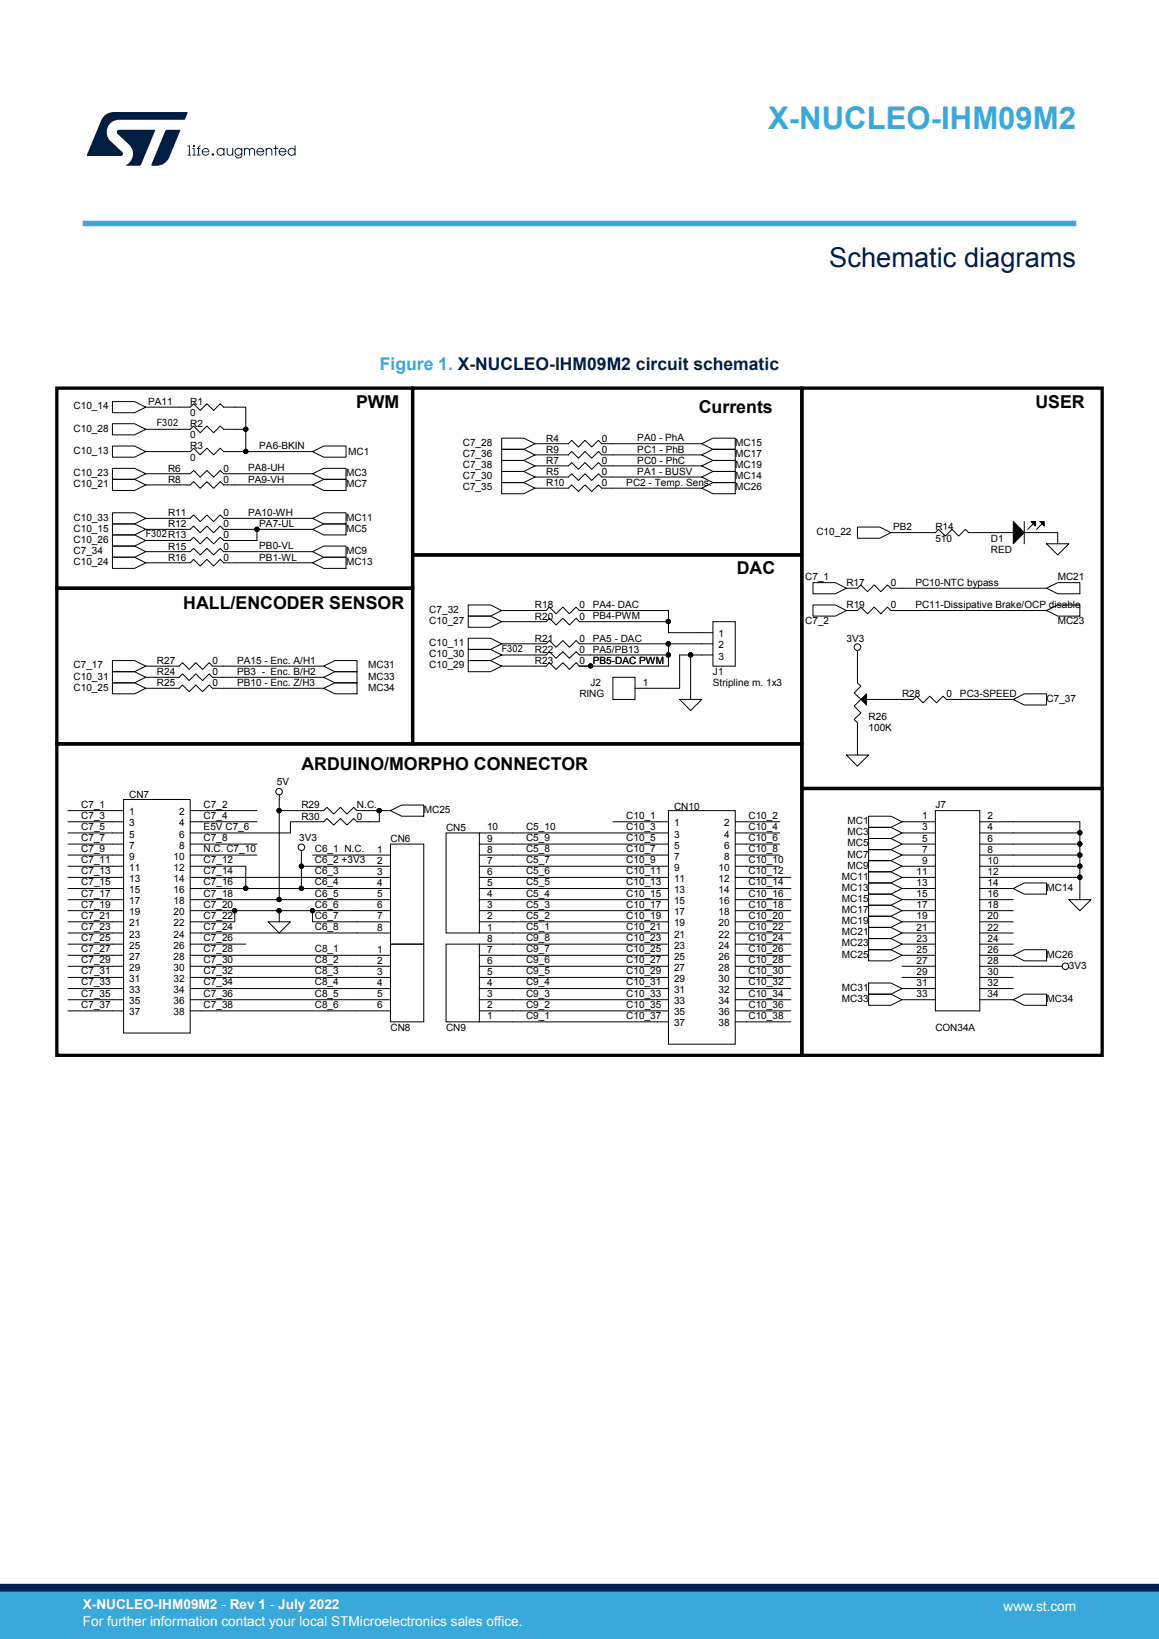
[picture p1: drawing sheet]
<svg xmlns="http://www.w3.org/2000/svg" width="210mm" height="297mm" viewBox="0 0 210 297" stroke-linecap="round" stroke-linejoin="round" font-family="sans-serif">
<path d="M10.3 70.3h64.5v36.3h-64.5zM74.8 70.3h70.5v30.3h-70.5zM145.3 70.3h54.4v72.6h-54.4zM10.3 106.6h64.5v28.2h-64.5zM74.8 100.6h70.5v34.2h-70.5zM10.3 134.8h135v56.4h-135zM145.3 142.9h54.4v48.3h-54.4z" fill="none" stroke="#000" stroke-width=".59"/>
<g fill="none" stroke="#000" stroke-width=".18">
<path d="M20.4 76.8h4l2 1-2 1h-4zM20.4 72.8h4l2 1-2 1h-4zM26.4 73.8h8.1l.6-.6 1.2 1.2 1.2-1.2 1.2 1.2 1.2-1.2 .6 .6h4v4M26.4 77.8h8.1l.6-.6 1.2 1.2 1.2-1.2 1.2 1.2 1.2-1.2 .6 .6h4M44.5 77.8v4M90.9 79.4h4l2 1-2 1h-4zM20.4 80.8h4l2 1-2 1h-4zM20.4 84.9h4l2 .9-2 1.1h-4zM20.4 92.9h4l2 1-2 1h-4zM20.4 99h4l2 1-2 1h-4zM20.4 86.9h4l2 1-2 1h-4zM20.4 94.9h4l2 1-2 1h-4z"/>
<path d="M20.4 96.9h4l2 1-2 1.1h-4zM26.4 93.9h8.1l.6-.6 1.2 1.2 1.2-1.2 1.2 1.2 1.2-1.2 .6 .6h16.1M26.4 87.9h8.1l.6-.6 1.2 1.2 1.2-1.2 1.2 1.2 1.2-1.2 .6 .6h16.1M26.4 85.8h8.1l.6-.5 1.2 1.2 1.2-1.2 1.2 1.2 1.2-1.2 .6 .5h16.1M26.4 100h8.1l.6-.6 1.2 1.2 1.2-1.2 1.2 1.2 1.2-1.2 .6 .6h16.1M26.4 81.8h8.1l.6-.6 1.2 1.2 1.2-1.2 1.2 1.2 1.2-1.2 .6 .6h4M26.4 95.9h8.1l.6-.6 1.2 1.2 1.2-1.2 1.2 1.2 1.2-1.2 .6 .6h6.1M44.5 81.8h12.1M46.6 95.9v2h-6.1l-.6-.6-1.2 1.3-1.2-1.3-1.2 1.3-1.2-1.3-.6 .6h-8.1M46.6 95.9h10M56.6 87.9l2.1-1h4v2h-4zM56.6 85.8l2.1-.9h4v2h-4z"/>
<path d="M56.6 95.9l2.1-1h4v2h-4zM56.6 93.9l2.1-1h4v2h-4zM56.6 100l2.1-1h4v2h-4zM56.6 81.8l2.1-1h4v2h-4zM90.9 83.4h4l2 1-2 1h-4zM90.9 87.5h4l2 1-2 1h-4zM90.9 81.4h4l2 1-2 1h-4zM90.9 85.4h4l2 1-2 1.1h-4zM96.9 80.4h6.1l.6-.6 1.2 1.2 1.2-1.2 1.2 1.2 1.2-1.2 .6 .6h18.2M96.9 82.4h6.1l.6-.6 1.2 1.2 1.2-1.2 1.2 1.2 1.2-1.2 .6 .6h18.2M96.9 84.4h6.1l.6-.6 1.2 1.2 1.2-1.2 1.2 1.2 1.2-1.2 .6 .6h18.2M96.9 86.4h6.1l.6-.6 1.2 1.3 1.2-1.3 1.2 1.3 1.2-1.3 .6 .6h18.2"/>
<path d="M96.9 88.5h6.1l.6-.6 1.2 1.2 1.2-1.2 1.2 1.2 1.2-1.2 .6 .6h18.2M127.2 88.5l2-1h4v2h-4zM127.2 86.4l2-1h4v2.1h-4zM127.2 80.4l2-1h4v2h-4zM127.2 84.4l2-1h4v2h-4zM127.2 82.4l2-1h4v2h-4zM155.4 95.5h4l2 1-2 1h-4zM161.4 96.5h8.1l.6-.6 1.2 1.2 1.2-1.2 1.2 1.2 1.2-1.2 .6 .6h8.1M183.6 94.5l2 2-2 2zM185.6 94.5v4M185.6 96.5h6v2M186.8 94.5h.8v.8z"/>
<path d="M187.2 94.9l-1 1M188.4 94.5h.8v.8zM188.8 94.9l-1 1M189.6 98.5h4.1l-2.1 2.1zM20.4 119.7h4l2 1-2 1h-4zM20.4 101h4l2 1-2 1h-4zM26.4 102h8.1l.6-.6 1.2 1.2 1.2-1.2 1.2 1.2 1.2-1.2 .6 .6h16.1M56.6 102l2.1-1h4v2h-4zM84.8 117.7h4.1l2 1-2 1h-4.1zM84.8 111.6h4.1l2 1.1-2 1h-4.1zM84.8 119.7h4.1l2 1-2 1h-4.1zM84.8 109.6h4.1l2 1-2 1h-4.1z"/>
<path d="M84.8 115.7h4.1l2 1-2 1h-4.1zM90.9 116.7h8.1l.5-.6 1.3 1.2 1.2-1.2 1.2 1.2 1.2-1.2 .6 .6h16.1M90.9 118.7h8.1l.5-.6 1.3 1.2 1.2-1.2 1.2 1.2 1.2-1.2 .6 .6h16.1M90.9 112.7h8.1l.5-.7 1.3 1.2 1.2-1.2 1.2 1.2 1.2-1.2 .6 .7h16.1M90.9 110.6h8.1l.5-.6 1.3 1.2 1.2-1.2 1.2 1.2 1.2-1.2 .6 .6h16.1v2.1M121.1 112.7v1.9h8.1M121.1 118.7v2h-16.1l-.6-.6-1.2 1.2-1.2-1.2-1.2 1.2-1.3-1.2-.5 .6h-8.1M121.1 116.7v2M121.1 116.7h8.1M125.1 118.7h-2v6h-8M125.1 118.7h4.1M125.1 118.7v8"/>
<path d="M129.2 112.7h4v8h-4zM147.3 105.6h4l2.1 1-2.1 1h-4zM147.3 109.6h4l2.1 1-2.1 1h-4zM153.4 106.6h2l.6-.6 1.2 1.2 1.2-1.2 1.2 1.2 1.2-1.2 .6 .6h28.2M153.4 110.6h2l.6-.6 1.2 1.2 1.2-1.2 1.2 1.2 1.2-1.2 .6 .6h28.2M155.4 117.9v5.8l.6 .6-1.2 1.3 1.2 1.1-1.2 1.3 1.2 1.2-1.2 1.2 .6 .6v5.8M189.6 106.6l2-1h4.1v2h-4.1zM189.6 110.6l2-1h4.1v2h-4.1zM20.4 121.7h4l2 1-2 1h-4zM20.4 123.7h4l2 1-2 1h-4zM26.4 120.7h6.1l.6-.6 1.2 1.2 1.2-1.2 1.2 1.2 1.2-1.2 .6 .6h20.2M26.4 124.7h6.1l.6-.6 1.2 1.2 1.2-1.2 1.2 1.2 1.2-1.2 .6 .6h20.2"/>
<path d="M26.4 122.7h6.1l.6-.6 1.2 1.2 1.2-1.2 1.2 1.2 1.2-1.2 .6 .6h20.2M58.7 124.7l2-1h4v2h-4zM58.7 120.7l2-1h4v2h-4zM58.7 122.7l2-1h4v2h-4zM111 122.7h4.1v4h-4.1zM123.1 126.7h4.1l-2.1 2.1zM153.4 136.8h4l-2 2zM157 125.7v2.1l-1-1.1zM157 126.7h8.4l.7-.6 1.1 1.3 1.3-1.3 1.2 1.3 1.2-1.3 .6 .6h12.1M183.6 126.7l2-1h4v2.1h-4zM12.3 146.9h10.1M12.3 148.9h10.1"/>
<path d="M12.3 150.9h10.1M12.3 153h10.1M12.3 154.9h10.1M12.3 157h10.1M12.3 159h10.1M22.4 144.9h12.1v42.3h-12.1zM34.5 159h36.2M34.5 146.9h12.1M34.5 148.9h12.1M34.5 153h12.1M34.5 154.9h12.1M34.5 157h10v4"/>
<path d="M50.6 144.1v2.8M54.6 154.1v2.9M54.6 157v4M54.6 157h16.1M56.6 154.9h14.1M68.7 146.9h-4l-.6-.6-1.2 1.2-1.2-1.2-1.2 1.2-1.3-1.2-.5 .6h-8.1v16.1M70.7 146.9l2.1-1h4v2h-4zM70.7 146.9h-2v2h-4l-.6-.6-1.2 1.2-1.2-1.2-1.2 1.2-1.3-1.2-.5 .6h-6.1v2h-18.1M70.7 153h6.1v18.1h-6.1zM80.8 150.9h6.1v18.2h-6.1zM86.9 150.9h34.2M86.9 153h34.2"/>
<path d="M86.9 154.9h34.2M86.9 157h34.2M86.9 159h34.2M111 148.9h10.1M121.1 146.9h12.1v42.3h-12.1zM133.2 148.9h8.1M133.2 150.9h8.1M133.2 153h8.1M133.2 154.9h8.1M133.2 157h8.1M133.2 159h10.1M157.4 149.9h4l2 1-2 1h-4z"/>
<path d="M157.4 154h4l2 .9-2 1.1h-4zM157.4 151.9h4l2 1.1-2 1h-4zM157.4 156h4l2 1-2 1h-4zM157.4 158h4l2 1-2 1h-4zM157.4 160h4l2 1-2 1h-4zM157.4 147.9h4l2 1-2 1h-4zM163.4 148.9h6.1M163.4 150.9h6.1M163.4 153h6.1M163.4 154.9h6.1M163.4 157h6.1M163.4 159h6.1"/>
<path d="M169.5 146.9h8v36.3h-8zM177.5 148.9h18.2v2M177.5 150.9h18.2v2.1M177.5 153h18.2M177.5 154.9h18.2M177.5 157h18.2v2M177.5 159h18.2v4M195.7 153v1.9M195.7 154.9v2.1M12.3 161h10.1M12.3 163h10.1M12.3 165h10.1"/>
<path d="M12.3 167h10.1M12.3 169.1h10.1M12.3 171.1h10.1M12.3 173.1h10.1M12.3 175.1h10.1M12.3 177.1h10.1M12.3 179.1h10.1M34.5 169.1h36.2M34.5 161h10M34.5 163h16.1M34.5 165h8M34.5 171.1h10"/>
<path d="M34.5 173.1h36.2M34.5 175.1h36.2M34.5 177.1h36.2M34.5 179.1h36.2M42.5 165v2h-8M42.5 165h8.1M44.5 161h10.1M48.6 167h4l-2 2.1zM50.6 165h6M50.6 163h20.1M50.6 165v2M54.6 161h16.1"/>
<path d="M56.6 165v2h14.1M56.6 165h14.1M70.7 171.1h6.1v14.1h-6.1zM80.8 171.1h6.1v14.1h-6.1zM86.9 179.1h34.2M86.9 177.1h34.2M86.9 175.1h34.2M86.9 173.1h34.2M86.9 171.1h34.2M86.9 161h34.2M86.9 163h34.2M86.9 165h34.2"/>
<path d="M86.9 167h34.2M86.9 169.1h34.2M133.2 161h10.1M133.2 163h10.1M133.2 165h10.1M133.2 167h10.1M133.2 169.1h10.1M133.2 171.1h10.1M133.2 173.1h10.1M133.2 175.1h10.1M133.2 177.1h10.1M133.2 179.1h10.1"/>
<path d="M157.4 178.1h4l2 1-2 1h-4zM157.4 170.1h4l2 1-2 1h-4zM157.4 168.1h4l2 1-2 1h-4zM157.4 172.1h4l2 1-2 1h-4zM157.4 162h4l2 1-2 1h-4zM157.4 164h4l2 1-2 1h-4zM157.4 166h4l2 1-2 1.1h-4zM163.4 161h6.1M163.4 163h6.1M163.4 165h6.1M163.4 167h6.1M163.4 169.1h6.1"/>
<path d="M163.4 171.1h6.1M163.4 173.1h6.1M163.4 175.1h6.1M163.4 177.1h6.1M163.4 179.1h6.1M177.5 175.1h15M177.5 161h6.1M177.5 163h6.1M177.5 173.1h6.1M177.5 177.1h6.1M177.5 179.1h6.1M177.5 165h6.1"/>
<path d="M177.5 167h6.1M177.5 169.1h6.1M177.5 171.1h6.1M183.6 161l2-1h4v2h-4zM183.6 173.1l2-1h4v2h-4zM193.7 163h4l-2 2zM12.3 181.2h10.1M12.3 183.2h10.1M34.5 181.2h36.2M34.5 183.2h36.2M64.7 191.2h22.2M86.9 185.2h34.2"/>
<path d="M86.9 183.2h34.2M86.9 181.2h34.2M133.2 181.2h10.1M133.2 183.2h10.1M133.2 185.2h10.1M157.4 180.1h4l2 1.1-2 1h-4zM163.4 181.2h6.1M177.5 181.2h6.1M183.6 181.2l2-1.1h4v2.1h-4z"/>
<circle cx="44.5" cy="77.8" r=".39"/>
<circle cx="44.5" cy="81.8" r=".39"/>
<circle cx="46.6" cy="95.9" r=".39"/>
<circle cx="121.1" cy="118.7" r=".4"/>
<circle cx="121.1" cy="116.7" r=".39"/>
<circle cx="121.1" cy="112.6" r=".39"/>
<circle cx="125.1" cy="118.7" r=".4"/>
<circle cx="155.4" cy="117.3" r=".6"/>
<circle cx="107" cy="120.7" r=".39"/>
<circle cx="50.6" cy="146.9" r=".39"/>
<circle cx="50.6" cy="143.5" r=".59"/>
<circle cx="54.6" cy="157" r=".39"/>
<circle cx="54.6" cy="153.5" r=".59"/>
<circle cx="68.7" cy="146.9" r=".4"/>
<circle cx="195.7" cy="159" r=".4"/>
<circle cx="195.7" cy="152.9" r=".39"/>
<circle cx="195.7" cy="154.9" r=".39"/>
<circle cx="195.7" cy="150.9" r=".39"/>
<circle cx="195.7" cy="157" r=".39"/>
<circle cx="42.5" cy="165" r=".39"/>
<circle cx="44.5" cy="161" r=".39"/>
<circle cx="50.6" cy="163" r=".39"/>
<circle cx="50.6" cy="165" r=".39"/>
<circle cx="54.6" cy="161" r=".39"/>
<circle cx="56.6" cy="165" r=".39"/>
<circle cx="193" cy="175.1" r=".6"/>
</g>
<g fill="#000">
<path d="M183.6 94.5l2 2-2 2zM186.8 94.5h.8v.8zM188.4 94.5h.8v.8zM157 125.7v2.1l-1-1.1z"/>
<circle cx="44.5" cy="77.8" r=".39"/>
<circle cx="44.5" cy="81.8" r=".39"/>
<circle cx="46.6" cy="95.9" r=".39"/>
<circle cx="121.1" cy="118.7" r=".4"/>
<circle cx="121.1" cy="116.7" r=".39"/>
<circle cx="121.1" cy="112.6" r=".39"/>
<circle cx="125.1" cy="118.7" r=".4"/>
<circle cx="107" cy="120.7" r=".39"/>
<circle cx="50.6" cy="146.9" r=".39"/>
<circle cx="54.6" cy="157" r=".39"/>
<circle cx="68.7" cy="146.9" r=".4"/>
<circle cx="195.7" cy="159" r=".4"/>
<circle cx="195.7" cy="152.9" r=".39"/>
<circle cx="195.7" cy="154.9" r=".39"/>
<circle cx="195.7" cy="150.9" r=".39"/>
<circle cx="195.7" cy="157" r=".39"/>
<circle cx="42.5" cy="165" r=".39"/>
<circle cx="44.5" cy="161" r=".39"/>
<circle cx="50.6" cy="163" r=".39"/>
<circle cx="50.6" cy="165" r=".39"/>
<circle cx="54.6" cy="161" r=".39"/>
<circle cx="56.6" cy="165" r=".39"/>
</g>
<path d="M15 40.5h180" fill="none" stroke="#39a9dc" stroke-width="1"/>
<g fill="#001e41">
<path d="M18.9 21a2.45 2.45 0 0 1 1.7-.7h13.2l.2 .1-.6 1.3h-11.7a2.24 2.24 0 0 0-2.2 1.3 2.24 2.24 0 0 0 .4 2.5l2.2 2 .2 .3-.2 .4h-6.3l2.6-6.4z"/>
<path d="M30 23.6l.3-.1h2.2l.2 .1-2 4.9a2.6 2.6 0 0 1-3.3 1.4z"/>
<path d="M21.4 23.6l6.6-.1 .1 .2-2.6 6.2-.3 .1h-2.5a2.37 2.37 0 0 0 .7-3.8l-2.1-1.9-.1-.3z"/>
<path d="M41.1 26.8h.1v.8a.42 .42 0 0 0 .5 .5 .42 .42 0 0 0 .4-.6v-.7h.2v1.4h-.2v-.2a.57 .57 0 0 1-.7 .2 .57 .57 0 0 1-.3-.6z"/>
<path d="M44.2 26.8h.2v.2l.5-.2 .3 .2 .5-.2a.54 .54 0 0 1 .5 .6v.8h-.2v-.8a.37 .37 0 0 0-.3-.4 .37 .37 0 0 0-.4 .4v.8h-.2v-.8a.37 .37 0 0 0-.3-.4 .37 .37 0 0 0-.4 .4v.8h-.2z"/>
<path d="M48.1 26.8h.2v.2a.59 .59 0 0 1 .7-.2 .59 .59 0 0 1 .4 .6v.8h-.2v-.8a.42 .42 0 0 0-.5-.4 .42 .42 0 0 0-.4 .4v.8h-.2z"/>
<path d="M49.9 26.3h.1v.5h.4v.2h-.4v1.2h-.1v-1.2h-.3v-.2h.3z"/>
<path d="M35 26.3h.2v.3h-.2z"/>
<path d="M34 26.3h.4v1.7h.2v.2h-.6v-.2h.2v-1.5h-.2z"/>
<path d="M34.9 26.8h.4v1.2h.2v.2h-.6v-.2h.2v-1h-.2z"/>
<path d="M36 26.4l.3-.1-.2 .5h.2v.2h-.2v1h.2v.2h-.6v-.2h.2v-1h-.2v-.2h.2z"/>
<path d="M39.4 27.5a.55 .55 0 0 1 1.1 0 .55 .55 0 0 1-1.1 0zM39.4 27a.72 .72 0 0 0 .1 1 .72 .72 0 0 0 1 0v.2h.2v-1.4h-.2v.2a.7 .7 0 0 0-1.1 0z"/>
<path d="M42.7 27.5a.54 .54 0 0 1 1 0 .54 .54 0 0 1-1 0zM42.7 27a.71 .71 0 0 0 0 1 .71 .71 0 0 0 1 0 .51 .51 0 0 1-.4 .5 .51 .51 0 0 1-.6-.3h-.2a.7 .7 0 0 0 .8 .5 .7 .7 0 0 0 .6-.7v-1.2h-.2v.2a.67 .67 0 0 0-1 0z"/>
<path d="M46.8 27.2a.52 .52 0 0 1 .5-.2 .52 .52 0 0 1 .4 .4h-1.1zM46.7 27a.72 .72 0 0 0 .1 1.1 .72 .72 0 0 0 1-.4h-.2a.52 .52 0 0 1-.5 .3 .52 .52 0 0 1-.5-.4h1.3a.72 .72 0 0 0-.4-.7 .72 .72 0 0 0-.8 .1z"/>
<path d="M50.8 27.2a.52 .52 0 0 1 .5-.2 .52 .52 0 0 1 .4 .4h-1zM50.7 27a.72 .72 0 0 0 .1 1.1 .72 .72 0 0 0 1.1-.4h-.2a.52 .52 0 0 1-.6 .3 .52 .52 0 0 1-.4-.4h1.2a.72 .72 0 0 0-.4-.7 .72 .72 0 0 0-.8 .1z"/>
<path d="M52.3 27.5a.55 .55 0 0 1 1.1 0 .55 .55 0 0 1-1.1 0zM52.3 27a.72 .72 0 0 0 0 1 .72 .72 0 0 0 1.1 0v.2h.2v-1.9h-.2v.7a.7 .7 0 0 0-1.1 0z"/>
<path d="M36.8 27.2a.52 .52 0 0 1 .6-.2 .52 .52 0 0 1 .4 .4h-1.1zM36.8 27a.7 .7 0 0 0 .1 1.1 .7 .7 0 0 0 1-.3h-.2a.52 .52 0 0 1-.6 .2 .52 .52 0 0 1-.4-.4l1.3-.1a.7 .7 0 0 0-.5-.6 .7 .7 0 0 0-.7 .1z"/>
<circle cx="38.6" cy="28" r=".24"/>
</g>
<g fill="#39a9dc">
<path d="M0 288.4h210v8.6h-210z" fill-rule="evenodd"/>
<path d="M-.1 288.4h210.2v6.9h-210.2z" fill-rule="evenodd"/>
</g>
<path d="M0 287.7h210" fill="none" stroke="#002052" stroke-width="1.4"/>
<text font-size="5.6" fill="#39a9dc" x="139.2" y="23.4">X-NUCLEO-IHM09M2</text>
<text font-size="4.9" fill="#002052" x="150.3" y="48.4">Schematic diagrams</text>
<text font-size="3.2" fill="#39a9dc" x="68.8" y="67">Figure 1. X-NUCLEO-IHM09M2 circuit schematic</text>
<g font-size="3.2">
<text x="64.5" y="73.9">PWM</text>
<text x="126.6" y="74.8">Currents</text>
<text x="187.6" y="73.9">USER</text>
<text x="133.5" y="103.9">DAC</text>
<text x="33.2" y="110.3">HALL/ENCODER SENSOR</text>
<text x="54.6" y="139.5">ARDUINO/MORPHO CONNECTOR</text>
</g>
<g font-size="2.5" fill="#fff">
<text x="15" y="291.6">X-NUCLEO-IHM09M2 - Rev 1 - July 2022</text>
<text x="181.8" y="291.9">www.st.com</text>
<text x="15" y="294.6">For further information contact your local STMicroelectronics sales office.</text>
</g>
<g font-size="1.8">
<text x="13.3" y="74.2">C10_14</text>
<text x="26.8" y="73.4">PA11</text>
<text x="28.4" y="77.2">F302</text>
<text x="34.5" y="77.4">R2</text>
<text x="34.5" y="75.4">0</text>
<text x="34.5" y="73.4">R1</text>
<text x="13.3" y="82.3">C10_13</text>
<text x="13.3" y="78.2">C10_28</text>
<text x="34.5" y="81.4">R3</text>
<text x="34.5" y="83.5">0</text>
<text x="34.5" y="79.4">0</text>
<text x="47" y="81.4">PA6-BKIN</text>
<text x="63.1" y="82.5">MC1</text>
<text x="83.9" y="82.8">C7_36</text>
<text x="83.9" y="80.8">C7_28</text>
<text x="99" y="82">R9</text>
<text x="99" y="80">R4</text>
<text x="109" y="80">0</text>
<text x="109" y="82">0</text>
<text x="115.5" y="80">PA0 - PhA</text>
<text x="115.5" y="82">PC1 - PhB</text>
<text x="133.2" y="82.8">MC17</text>
<text x="133.2" y="80.8">MC15</text>
<text x="13.3" y="86.3">C10_23</text>
<text x="13.3" y="88.3">C10_21</text>
<text x="30.4" y="85.5">R6</text>
<text x="30.4" y="87.5">R8</text>
<text x="40.5" y="85.5">0</text>
<text x="40.5" y="87.5">0</text>
<text x="45" y="87.5">PA9-VH</text>
<text x="45" y="85.4">PA8-UH</text>
<text x="62.7" y="88.3">MC7</text>
<text x="62.7" y="86.3">MC3</text>
<text x="83.9" y="86.9">C7_30</text>
<text x="83.9" y="84.9">C7_38</text>
<text x="83.9" y="88.9">C7_35</text>
<text x="99" y="88.1">R10</text>
<text x="99" y="84.1">R7</text>
<text x="99" y="86.1">R5</text>
<text x="109" y="84.1">0</text>
<text x="109" y="86.1">0</text>
<text x="109" y="88.1">0</text>
<text x="113.5" y="88">PC2 - Temp. Sens.</text>
<text x="115.5" y="84">PC0 - PhC</text>
<text x="115.5" y="86">PA1 - BUSV</text>
<text x="133.2" y="86.9">MC14</text>
<text x="133.2" y="88.9">MC26</text>
<text x="133.2" y="84.9">MC19</text>
<text x="13.3" y="94.3">C10_33</text>
<text x="30.4" y="95.6">R12</text>
<text x="30.4" y="93.5">R11</text>
<text x="40.5" y="93.5">0</text>
<text x="40.5" y="95.6">0</text>
<text x="45" y="93.5">PA10-WH</text>
<text x="47" y="95.5">PA7-UL</text>
<text x="62.7" y="94.3">MC11</text>
<text x="13.3" y="100.4">C7_34</text>
<text x="13.3" y="98.4">C10_26</text>
<text x="13.3" y="96.4">C10_15</text>
<text x="26.4" y="97.4">F302R13</text>
<text x="30.4" y="99.6">R15</text>
<text x="30.4" y="101.6">R16</text>
<text x="40.5" y="99.6">0</text>
<text x="40.5" y="97.6">0</text>
<text x="40.5" y="101.6">0</text>
<text x="47" y="99.5">PB0-VL</text>
<text x="47" y="101.6">PB1-WL</text>
<text x="62.7" y="96.4">MC5</text>
<text x="62.7" y="100.4">MC9</text>
<text x="147.9" y="97">C10_22</text>
<text x="161.8" y="96.1">PB2</text>
<text x="169.5" y="96.1">R14</text>
<text x="169.5" y="98.2">510</text>
<text x="179.6" y="98.2">D1</text>
<text x="179.6" y="100.2">RED</text>
<text x="13.3" y="102.4">C10_24</text>
<text x="62.7" y="102.4">MC13</text>
<text x="145.9" y="105">C7_1</text>
<text x="153.4" y="106.2">R17</text>
<text x="161.4" y="106.2">0</text>
<text x="165.9" y="106.2">PC10-NTC bypass</text>
<text x="191.6" y="105">MC21</text>
<text x="77.8" y="113.1">C10_27</text>
<text x="77.8" y="111.1">C7_32</text>
<text x="96.9" y="112.3">R20</text>
<text x="96.9" y="110.2">R18</text>
<text x="105" y="112.3">0</text>
<text x="105" y="110.2">0</text>
<text x="107.4" y="110.2">PA4- DAC</text>
<text x="107.4" y="112.2">PB4-PWM</text>
<text x="145.9" y="113.1">C7_2</text>
<text x="153.4" y="110.2">R19</text>
<text x="161.4" y="110.2">0</text>
<text x="165.9" y="110.2">PC11-Dissipative Brake/OCP disable</text>
<text x="191.6" y="113.1">MC23</text>
<text x="77.8" y="119.1">C10_30</text>
<text x="77.8" y="117.1">C10_11</text>
<text x="90.9" y="118.1">F302</text>
<text x="96.9" y="116.3">R21</text>
<text x="96.9" y="118.3">R22</text>
<text x="105" y="116.3">0</text>
<text x="105" y="118.3">0</text>
<text x="107.4" y="118.3">PA5/PB13</text>
<text x="107.4" y="116.3">PA5 - DAC</text>
<text x="130.2" y="115.5">1</text>
<text x="130.2" y="117.5">2</text>
<text x="130.2" y="119.5">3</text>
<text x="153.4" y="116.3">3V3</text>
<text x="13.3" y="121.1">C7_17</text>
<text x="13.3" y="123.1">C10_31</text>
<text x="13.3" y="125.2">C10_25</text>
<text x="28.4" y="124.4">R25</text>
<text x="28.4" y="120.3">R27</text>
<text x="28.4" y="122.3">R24</text>
<text x="38.5" y="124.4">0</text>
<text x="38.5" y="120.3">0</text>
<text x="38.5" y="122.3">0</text>
<text x="43" y="124.3">PB10 - Enc. Z/H3</text>
<text x="43" y="120.3">PA15 - Enc. A/H1</text>
<text x="43" y="122.3">PB3 - Enc. B/H2</text>
<text x="66.7" y="125.2">MC34</text>
<text x="66.7" y="121.1">MC31</text>
<text x="66.7" y="123.1">MC33</text>
<text x="77.8" y="121.1">C10_29</text>
<text x="96.9" y="120.3">R23</text>
<text x="105" y="120.3">0</text>
<text x="107" y="124.4">J2</text>
<text x="107.4" y="120.3">PB5-DAC PWM</text>
<text x="116.5" y="124.3">1</text>
<text x="129.2" y="122.3">J1</text>
<text x="129.2" y="124.4">Stripline m. 1x3</text>
<text x="105" y="126.4">RING</text>
<text x="157.4" y="130.4">R26</text>
<text x="163.4" y="126.4">R28</text>
<text x="171.5" y="126.4">0</text>
<text x="173.9" y="126.3">PC3-SPEED</text>
<text x="189.6" y="127.2">C7_37</text>
<text x="157.4" y="132.4">100K</text>
<text x="50.2" y="142.3">5V</text>
<text x="14.7" y="146.3">C7_1</text>
<text x="14.7" y="148.3">C7_3</text>
<text x="23.4" y="144.7">CN7</text>
<text x="23.4" y="147.7">1</text>
<text x="23.4" y="149.7">3</text>
<text x="32.4" y="147.7">2</text>
<text x="32.4" y="149.7">4</text>
<text x="36.9" y="146.3">C7_2</text>
<text x="36.9" y="148.3">C7_4</text>
<text x="54.6" y="146.5">R29</text>
<text x="54.6" y="148.5">R30</text>
<text x="64.7" y="146.5">N.C.</text>
<text x="64.7" y="148.5">0</text>
<text x="76.8" y="147.3">MC25</text>
<text x="113.5" y="148.3">C10_1</text>
<text x="122.1" y="149.7">1</text>
<text x="122.1" y="146.7">CN10</text>
<text x="131.2" y="149.7">2</text>
<text x="135.6" y="148.3">C10_2</text>
<text x="153.5" y="149.3">MC1</text>
<text x="167.1" y="148.5">1</text>
<text x="169.5" y="146.5">J7</text>
<text x="178.9" y="148.5">2</text>
<text x="14.7" y="150.4">C7_5</text>
<text x="14.7" y="152.4">C7_7</text>
<text x="14.7" y="154.4">C7_9</text>
<text x="23.4" y="151.8">5</text>
<text x="23.4" y="153.8">7</text>
<text x="23.4" y="155.8">9</text>
<text x="31.4" y="155.8">10</text>
<text x="32.4" y="151.8">6</text>
<text x="32.4" y="153.8">8</text>
<text x="36.9" y="150.4">E5V C7_6</text>
<text x="36.9" y="152.4">C7_8</text>
<text x="36.9" y="154.4">N.C. C7_10</text>
<text x="54.2" y="152.4">3V3</text>
<text x="57" y="154.4">C6_1 N.C.</text>
<text x="68.3" y="154.5">1</text>
<text x="70.7" y="152.6">CN6</text>
<text x="80.8" y="150.5">CN5</text>
<text x="88.3" y="154.5">8</text>
<text x="88.3" y="152.5">9</text>
<text x="88.3" y="150.5">10</text>
<text x="95.3" y="150.4">C5_10</text>
<text x="95.3" y="154.4">C5_8</text>
<text x="95.3" y="152.4">C5_9</text>
<text x="113.5" y="150.4">C10_3</text>
<text x="113.5" y="154.4">C10_7</text>
<text x="113.5" y="152.4">C10_5</text>
<text x="122.1" y="151.8">3</text>
<text x="122.1" y="153.8">5</text>
<text x="122.1" y="155.8">7</text>
<text x="131.2" y="151.8">4</text>
<text x="131.2" y="153.8">6</text>
<text x="131.2" y="155.8">8</text>
<text x="135.6" y="150.4">C10_4</text>
<text x="135.6" y="152.4">C10_6</text>
<text x="135.6" y="154.4">C10_8</text>
<text x="153.5" y="151.4">MC3</text>
<text x="153.5" y="155.4">MC7</text>
<text x="153.5" y="153.4">MC5</text>
<text x="167.1" y="150.5">3</text>
<text x="167.1" y="152.5">5</text>
<text x="167.1" y="154.5">7</text>
<text x="178.9" y="150.5">4</text>
<text x="178.9" y="152.5">6</text>
<text x="178.9" y="154.5">8</text>
<text x="14.7" y="158.4">C7_13</text>
<text x="14.7" y="160.4">C7_15</text>
<text x="14.7" y="156.4">C7_11</text>
<text x="23.4" y="161.8">15</text>
<text x="23.4" y="157.8">11</text>
<text x="23.4" y="159.8">13</text>
<text x="31.4" y="157.8">12</text>
<text x="31.4" y="159.8">14</text>
<text x="31.4" y="161.8">16</text>
<text x="36.9" y="158.4">C7_14</text>
<text x="36.9" y="160.4">C7_16</text>
<text x="36.9" y="156.4">C7_12</text>
<text x="57" y="158.4">C6_3</text>
<text x="57" y="156.4">C6_2 +3V3</text>
<text x="57" y="160.4">C6_4</text>
<text x="68.3" y="156.5">2</text>
<text x="68.3" y="158.5">3</text>
<text x="68.3" y="160.6">4</text>
<text x="88.3" y="160.6">5</text>
<text x="88.3" y="158.5">6</text>
<text x="88.3" y="156.5">7</text>
<text x="95.3" y="156.4">C5_7</text>
<text x="95.3" y="160.4">C5_5</text>
<text x="95.3" y="158.4">C5_6</text>
<text x="113.5" y="156.4">C10_9</text>
<text x="113.5" y="158.4">C10_11</text>
<text x="113.5" y="160.4">C10_13</text>
<text x="122.1" y="157.8">9</text>
<text x="122.1" y="159.8">11</text>
<text x="122.1" y="161.8">13</text>
<text x="130.2" y="157.8">10</text>
<text x="130.2" y="159.8">12</text>
<text x="130.2" y="161.8">14</text>
<text x="135.6" y="156.4">C10_10</text>
<text x="135.6" y="158.4">C10_12</text>
<text x="135.6" y="160.4">C10_14</text>
<text x="152.5" y="159.4">MC11</text>
<text x="152.5" y="161.4">MC13</text>
<text x="153.5" y="157.4">MC9</text>
<text x="166.1" y="158.5">11</text>
<text x="166.1" y="160.6">13</text>
<text x="167.1" y="156.5">9</text>
<text x="178.9" y="156.5">10</text>
<text x="178.9" y="158.5">12</text>
<text x="178.9" y="160.6">14</text>
<text x="189.6" y="161.4">MC14</text>
<text x="14.7" y="162.5">C7_17</text>
<text x="14.7" y="164.5">C7_19</text>
<text x="14.7" y="166.5">C7_21</text>
<text x="23.4" y="163.9">17</text>
<text x="23.4" y="165.9">19</text>
<text x="23.4" y="167.9">21</text>
<text x="31.4" y="165.9">20</text>
<text x="31.4" y="163.9">18</text>
<text x="31.4" y="167.9">22</text>
<text x="36.9" y="162.5">C7_18</text>
<text x="36.9" y="164.5">C7_20</text>
<text x="36.9" y="166.5">C7_22</text>
<text x="57" y="164.5">C6_6</text>
<text x="57" y="166.5">C6_7</text>
<text x="57" y="162.5">C6_5</text>
<text x="68.3" y="162.6">5</text>
<text x="68.3" y="164.6">6</text>
<text x="68.3" y="166.6">7</text>
<text x="88.3" y="166.6">2</text>
<text x="88.3" y="164.6">3</text>
<text x="88.3" y="162.6">4</text>
<text x="95.3" y="166.5">C5_2</text>
<text x="95.3" y="162.5">C5_4</text>
<text x="95.3" y="164.5">C5_3</text>
<text x="113.5" y="162.5">C10_15</text>
<text x="113.5" y="164.5">C10_17</text>
<text x="113.5" y="166.5">C10_19</text>
<text x="122.1" y="163.9">15</text>
<text x="122.1" y="165.9">17</text>
<text x="122.1" y="167.9">19</text>
<text x="130.2" y="163.9">16</text>
<text x="130.2" y="165.9">18</text>
<text x="130.2" y="167.9">20</text>
<text x="135.6" y="162.5">C10_16</text>
<text x="135.6" y="164.5">C10_18</text>
<text x="135.6" y="166.5">C10_20</text>
<text x="152.5" y="163.4">MC15</text>
<text x="152.5" y="165.5">MC17</text>
<text x="152.5" y="167.5">MC19</text>
<text x="166.1" y="162.6">15</text>
<text x="166.1" y="164.6">17</text>
<text x="166.1" y="166.6">19</text>
<text x="178.9" y="162.6">16</text>
<text x="178.9" y="164.6">18</text>
<text x="178.9" y="166.6">20</text>
<text x="14.7" y="168.5">C7_23</text>
<text x="14.7" y="170.5">C7_25</text>
<text x="14.7" y="172.5">C7_27</text>
<text x="23.4" y="171.9">25</text>
<text x="23.4" y="169.9">23</text>
<text x="23.4" y="173.9">27</text>
<text x="31.4" y="169.9">24</text>
<text x="31.4" y="171.9">26</text>
<text x="31.4" y="173.9">28</text>
<text x="36.9" y="172.5">C7_28</text>
<text x="36.9" y="168.5">C7_24</text>
<text x="36.9" y="170.5">C7_26</text>
<text x="57" y="168.5">C6_8</text>
<text x="57" y="172.5">C8_1</text>
<text x="68.3" y="168.6">8</text>
<text x="68.3" y="172.7">1</text>
<text x="88.3" y="172.7">7</text>
<text x="88.3" y="170.6">8</text>
<text x="88.3" y="168.6">1</text>
<text x="95.3" y="172.5">C9_7</text>
<text x="95.3" y="168.5">C5_1</text>
<text x="95.3" y="170.5">C9_8</text>
<text x="113.5" y="168.5">C10_21</text>
<text x="113.5" y="172.5">C10_25</text>
<text x="113.5" y="170.5">C10_23</text>
<text x="122.1" y="171.9">23</text>
<text x="122.1" y="169.9">21</text>
<text x="122.1" y="173.9">25</text>
<text x="130.2" y="169.9">22</text>
<text x="130.2" y="171.9">24</text>
<text x="130.2" y="173.9">26</text>
<text x="135.6" y="168.5">C10_22</text>
<text x="135.6" y="170.5">C10_24</text>
<text x="135.6" y="172.5">C10_26</text>
<text x="152.5" y="173.5">MC25</text>
<text x="152.5" y="171.5">MC23</text>
<text x="152.5" y="169.5">MC21</text>
<text x="166.1" y="168.6">21</text>
<text x="166.1" y="170.6">23</text>
<text x="166.1" y="172.7">25</text>
<text x="178.9" y="172.7">26</text>
<text x="178.9" y="168.6">22</text>
<text x="178.9" y="170.6">24</text>
<text x="189.6" y="173.5">MC26</text>
<text x="14.7" y="174.5">C7_29</text>
<text x="14.7" y="176.6">C7_31</text>
<text x="14.7" y="178.6">C7_33</text>
<text x="23.4" y="175.9">29</text>
<text x="23.4" y="177.9">31</text>
<text x="23.4" y="180">33</text>
<text x="31.4" y="175.9">30</text>
<text x="31.4" y="177.9">32</text>
<text x="31.4" y="180">34</text>
<text x="36.9" y="178.6">C7_34</text>
<text x="36.9" y="174.5">C7_30</text>
<text x="36.9" y="176.6">C7_32</text>
<text x="57" y="178.6">C8_4</text>
<text x="57" y="174.5">C8_2</text>
<text x="57" y="176.6">C8_3</text>
<text x="68.3" y="174.7">2</text>
<text x="68.3" y="176.7">3</text>
<text x="68.3" y="178.7">4</text>
<text x="88.3" y="178.7">4</text>
<text x="88.3" y="176.7">5</text>
<text x="88.3" y="174.7">6</text>
<text x="95.3" y="176.6">C9_5</text>
<text x="95.3" y="178.6">C9_4</text>
<text x="95.3" y="174.5">C9_6</text>
<text x="113.5" y="176.6">C10_29</text>
<text x="113.5" y="178.6">C10_31</text>
<text x="113.5" y="174.5">C10_27</text>
<text x="122.1" y="180">31</text>
<text x="122.1" y="175.9">27</text>
<text x="122.1" y="177.9">29</text>
<text x="130.2" y="175.9">28</text>
<text x="130.2" y="177.9">30</text>
<text x="130.2" y="180">32</text>
<text x="135.6" y="174.5">C10_28</text>
<text x="135.6" y="176.6">C10_30</text>
<text x="135.6" y="178.6">C10_32</text>
<text x="152.5" y="179.6">MC31</text>
<text x="166.1" y="174.7">27</text>
<text x="166.1" y="176.7">29</text>
<text x="166.1" y="178.7">31</text>
<text x="178.9" y="176.7">30</text>
<text x="178.9" y="178.7">32</text>
<text x="178.9" y="174.7">28</text>
<text x="193.7" y="175.5">3V3</text>
<text x="14.7" y="180.6">C7_35</text>
<text x="14.7" y="182.6">C7_37</text>
<text x="23.4" y="182">35</text>
<text x="23.4" y="184">37</text>
<text x="31.4" y="182">36</text>
<text x="31.4" y="184">38</text>
<text x="36.9" y="182.6">C7_38</text>
<text x="36.9" y="180.6">C7_36</text>
<text x="57" y="182.6">C8_6</text>
<text x="57" y="180.6">C8_5</text>
<text x="68.3" y="180.7">5</text>
<text x="68.3" y="182.7">6</text>
<text x="88.3" y="184.7">1</text>
<text x="88.3" y="182.7">2</text>
<text x="88.3" y="180.7">3</text>
<text x="95.3" y="182.6">C9_2</text>
<text x="95.3" y="184.6">C9_1</text>
<text x="95.3" y="180.6">C9_3</text>
<text x="113.5" y="182.6">C10_35</text>
<text x="113.5" y="180.6">C10_33</text>
<text x="113.5" y="184.6">C10_37</text>
<text x="122.1" y="182">33</text>
<text x="122.1" y="184">35</text>
<text x="130.2" y="182">34</text>
<text x="130.2" y="184">36</text>
<text x="135.6" y="180.6">C10_34</text>
<text x="135.6" y="182.6">C10_36</text>
<text x="135.6" y="184.6">C10_38</text>
<text x="152.5" y="181.6">MC33</text>
<text x="166.1" y="180.7">33</text>
<text x="178.9" y="180.7">34</text>
<text x="189.6" y="181.6">MC34</text>
<text x="70.8" y="186.8">CN8</text>
<text x="80.8" y="186.8">CN9</text>
<text x="122.1" y="186">37</text>
<text x="130.2" y="186">38</text>
<text x="169.5" y="186.8">CON34A</text>
</g>
</svg>
